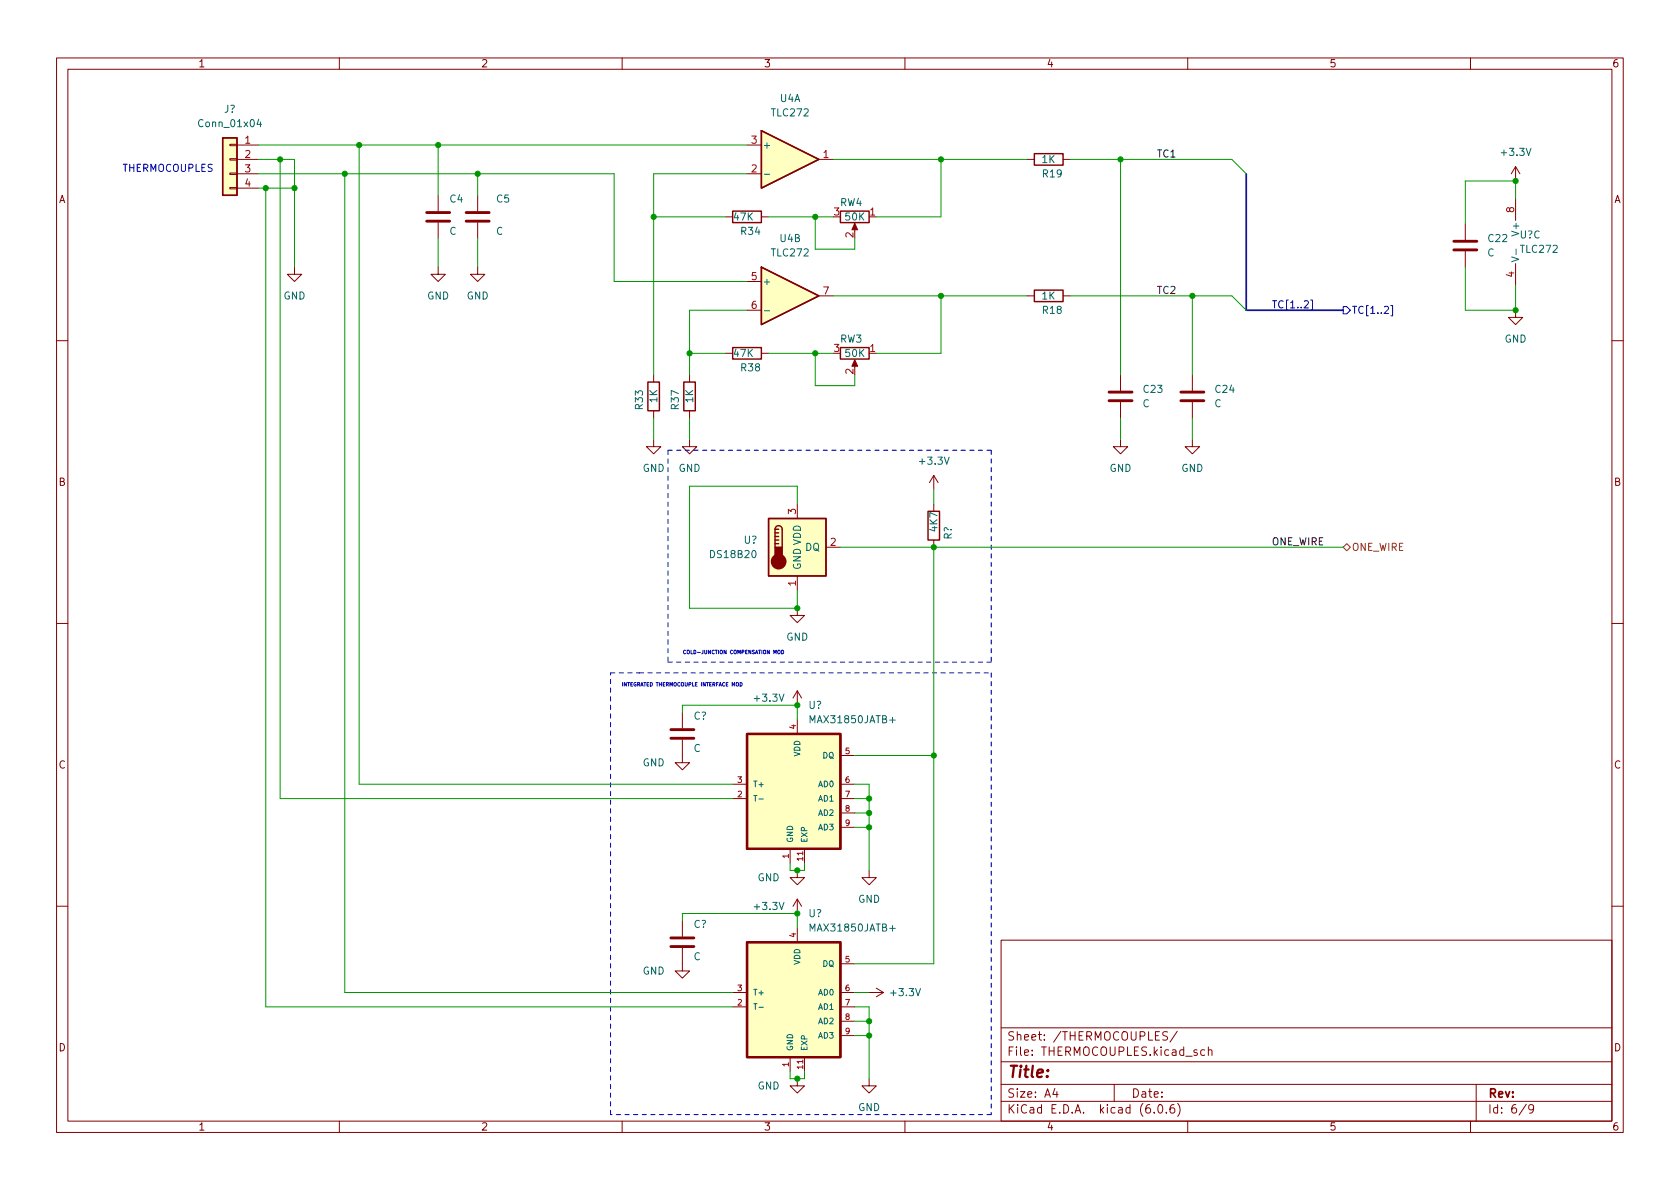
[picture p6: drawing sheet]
<svg xmlns="http://www.w3.org/2000/svg" width="297mm" height="210mm" viewBox="0 0 297 210" stroke-linecap="round" stroke-linejoin="round" font-family="sans-serif">
<g fill="none" stroke="#840000" stroke-width=".18">
<path d="M10 10.2h277v190.1h-277zM12 12.2h273v186.1h-273zM60 10.2v2M110 10.2v2M160 10.2v2M210 10.2v2M260 10.2v2M40.6 33.1h1.3v.3h-1.3zM40.6 30.6h1.3v.3h-1.3zM40.6 28.1h1.3v.2h-1.3zM40.6 25.5h1.3v.3h-1.3zM41.9 25.6h3.8"/>
<path d="M41.9 28.2h3.8M41.9 30.7h3.8M41.9 33.3h3.8M77.5 34.5v2.8M77.5 39.4v2.8M84.5 34.5v2.8M84.5 39.4v2.8M128.3 38.3h1.2M132.1 25.6h2.5M132.1 30.7h2.5M134.6 38.3h1.3M144.8 28.2h2.5"/>
<path d="M151.1 39.9v1M181.6 28.2h1.3M188 28.2h1.2M259.1 39.6v2.8M268 29.5v2.5M268 35.2v3.8M268 29.5l-.8 1.2M268 29.5l.7 1.2M52.1 47.2v1.3h1.2l-1.2 1.3-1.3-1.3h1.3M77.5 47.2v1.3h1.2l-1.2 1.3-1.3-1.3h1.3M84.5 47.2v1.3h1.2l-1.2 1.3-1.3-1.3h1.3M132.1 49.8h2.5"/>
<path d="M132.1 54.9h2.5M144.8 52.3h2.5M181.6 52.3h1.3M188 52.3h1.2M259.1 44.4v2.8M268 54.9v1.2h1.2l-1.2 1.3-1.3-1.3h1.3M268 46.6v3.8M10 60.2h2M115.6 77.7v1.3h1.2l-1.2 1.3-1.3-1.3h1.3M115.6 66.3v1.3M115.6 72.6v1.3M121.9 77.7v1.3h1.3l-1.3 1.3-1.3-1.3h1.3"/>
<path d="M121.9 66.3v1.3M121.9 72.6v1.3M128.3 62.5h1.2M134.6 62.5h1.3M151.1 64v1M198.1 77.7v1.3h1.3l-1.3 1.3-1.3-1.3h1.3M198.1 66.3v2.8M198.1 71.1v2.8M210.8 77.7v1.3h1.3l-1.3 1.3-1.3-1.3h1.3M210.8 66.3v2.8M210.8 71.1v2.8M285 60.2h2"/>
<path d="M141 89.1v2.6M146 96.8h2.6M165.1 84.1l.8 1.2M165.1 84.1v2.5M165.1 89.1v1.3M165.1 95.5v1.3M165.1 84.1l-.8 1.2M10 110.2h2M141 107.6v1.2h-1.3l1.3 1.3 1.2-1.3h-1.2M141 101.8v2.6M285 110.2h2M120.6 130.8v4.1h-1.2l1.2 1.2 1.3-1.2h-1.3"/>
<path d="M120.6 126v2.8M129.5 138.7h2.6M141 122.2v2.5M141 127.2v2.6M141 122.2l.7 1.2M141 122.2l-.8 1.2M148.6 138.7h2.5M148.6 133.6h2.5M129.5 141.2h2.6M139.7 150.1v2.5M141 153.9v1.3h-1.3l1.3 1.3 1.2-1.3h-1.2M141 159l.7 1.3"/>
<path d="M141 159v2.5M141 159l-.8 1.3M142.2 150.1v2.5M148.6 141.2h2.5M148.6 143.8h2.5M148.6 146.3h2.5M153.7 153.9v1.3h-1.3l1.3 1.3 1.2-1.3h-1.2M10 160.2h2M120.6 167.6v4.1h-1.2l1.2 1.3 1.3-1.3h-1.3M120.6 162.8v2.8M129.5 175.5h2.6M129.5 178h2.6"/>
<path d="M141 164.1v2.5M148.6 175.5h2.5M148.6 178h2.5M148.6 170.4h2.5M153.7 175.5h2.5M154.9 174.7l1.3 .8M156.2 175.5l-1.3 .8M177 166.3h108v32h-108zM285 160.2h2M60 198.3v2M110 198.3v2M139.7 186.9v2.6"/>
<path d="M141 190.7v1.3h-1.3l1.3 1.3 1.2-1.3h-1.2M142.2 186.9v2.6M148.6 180.6h2.5M148.6 183.1h2.5M153.7 190.7v1.3h-1.3l1.3 1.3 1.2-1.3h-1.2M160 198.3v2M177 194.8h108M177 191.8h108M177 187.8h108M177 181.8h108M186.5 192.5l-.4 1h1M186.9 193v1"/>
<path d="M197 191.8v3M204.1 196.7v.1M204.9 195.4l.2-.1a.81 .81 0 0 1 .6 .7 .81 .81 0 0 1-.3 .8h-.2a.81 .81 0 0 1-.6-.6 .81 .81 0 0 1 .3-.8zM206.2 196.7v.1M206.4 182.5l-.5-.1-.3 .3 .1 .4 .7 .3v.4l-.3 .1h-.5M207.6 195.3a.59 .59 0 0 0-.7 .7v.5l.1 .3h.4l.2-.1 .1-.5-.1-.2-.5-.1-.2 .3M208.1 182.4l-1.2 1.9M208.2 195.1a1.72 1.72 0 0 1 0 2.3M210 198.3v2M213 185.7l-.4-.1-.3 .3v.4l.1 .3h.6M213.6 185.8l.3-.2 .3 .1 .1 .9M213.6 185.1v1.5"/>
<path d="M260 198.3v2M261 191.8v6.5M269.9 195.3l-1.3 1.9M271.2 196l-.3 .3h-.3l-.3-.3 .1-.6 .5-.1 .2 .2a.99 .99 0 0 1-.4 1.3h-.3"/>
</g>
<g fill="#840000" stroke="#840000" stroke-width=".18">
<path d="M151.1 63.6l.5 1.2h-1z"/>
<path d="M151.1 39.5l.5 1.1h-1z"/>
</g>
<g fill="none" stroke="#840000" stroke-width=".25">
<path d="M39.4 24.4h2.5v10.1h-2.5zM129.5 37.3h5.1v2.1h-5.1zM134.6 23.1l10.2 5.1-10.2 5.1zM148.6 37.3h5.1v2.1h-5.1zM182.9 27.2h5.1v2h-5.1zM134.6 47.2l10.2 5.1-10.2 5.1zM182.9 51.3h5.1v2h-5.1zM114.6 67.6h2v5h-2zM120.9 67.6h2v5h-2zM129.5 61.5h5.1v2h-5.1zM148.6 61.5h5.1v2h-5.1zM135.9 91.7h10.1v10.1h-10.1z"/>
<path d="M137 93.6a.64 .64 0 0 1 .7-.6 .64 .64 0 0 1 .6 .6v3.2M137 96.1h.7M137 95.5h.7M137 94.9h.7M137 94.2h.7M137 93.6v3.2M137 93.6h.7M164.1 90.4h2v5.1h-2z"/>
</g>
<g fill="none" stroke="#840000" stroke-width=".51">
<path d="M75.4 39.1h4.1M75.4 37.6h4.1M82.4 39.1h4.1M82.4 37.6h4.1M257 44.2h4.1M257 42.7h4.1M196.1 70.9h4.1M196.1 69.3h4.1M208.8 70.9h4.1M208.8 69.3h4.1M118.6 130.6h4.1M118.6 129h4.1"/>
<path d="M118.6 167.4h4.1M118.6 165.9h4.1"/>
</g>
<g fill="#ffffc2" stroke="#ffffc2" stroke-width=".18">
<path d="M39.4 24.4h2.5v10.1h-2.5z"/>
<path d="M134.6 47.2l10.2 5.1-10.2 5.1z"/>
<path d="M135.9 91.7h10.1v10.1h-10.1z"/>
<path d="M132.1 166.6h16.5v20.3h-16.5z"/>
<path d="M134.6 23.1l10.2 5.1-10.2 5.1z"/>
<path d="M132.1 129.8h16.5v20.3h-16.5z"/>
</g>
<path d="M45.8 21.1l-.4 .9h.8M46.1 21.6v.8M135.1 30.8h1M135.1 54.9h1M267.3 45.4l1.2 .5-1.2 .4M268.1 44v1M157.3 127.3h1M134.2 141.3h.8M134.2 178.1h.8M157.3 164.2h1" fill="none" stroke="#006464" stroke-width=".18"/>
<g fill="#840000" stroke="#840000" stroke-width=".25">
<path d="M137 96.8h1.3v1.9h-1.3z"/>
<circle cx="137.7" cy="99.3" r="1.27"/>
</g>
<path d="M132.1 129.8h16.5v20.3h-16.5zM132.1 166.6h16.5v20.3h-16.5z" fill="none" stroke="#840000" stroke-width=".41"/>
<path d="M231.8 53.1h.3v1.8h-.3M237.5 54.2h.6l.7 .7-.7 .6h-.6zM245.9 54h.3v1.9h-.3" fill="none" stroke="#000084" stroke-width=".18"/>
<path d="M237.5 96.8l.6-.7 .7 .7-.7 .6z" fill="none" stroke="#725600" stroke-width=".18"/>
<path d="M137.5 115.1l.2-.1 .2 .1-.1 .5-.3-.1zM138.2 115a.32 .32 0 0 1 .4 .3 .32 .32 0 0 1-.4 .3zM130.9 120.7a.32 .32 0 0 1 .3 .3 .32 .32 0 0 1-.3 .3z" fill="none" stroke="#0000c2" stroke-width=".18"/>
<path d="M118.1 79.6v37.5M118.1 79.6h57.2M175.3 79.6v37.5M107.9 119h5.1M113 119h62.3M175.3 119v78.1M175.3 117.1h-57.2M107.9 197.1v-78.1M175.3 197.1h-67.4" fill="none" stroke="#0000c2" stroke-width=".18" stroke-dasharray=".8 .8"/>
<path d="M220.3 30.7v24.2h17.2" fill="none" stroke="#000084" stroke-width=".3"/>
<g fill="none" stroke="#009600" stroke-width=".18">
<path d="M45.7 25.6h86.4M45.7 30.7h62.9v19.1h23.5M45.7 28.2h6.4v19M45.7 33.3h6.4M47 33.3v144.7h82.5M49.5 28.2v113h80M61 30.7v144.8h68.5M63.5 25.6v113.1h66M77.5 25.6v8.9M84.5 30.7v3.8M115.6 38.3h12.7M132.1 30.7h-16.5v35.6"/>
<path d="M135.9 38.3h11.4M144.1 38.3v5.8h7v-1.9M147.3 28.2h34.3M166.4 28.2v10.1h-11.5M189.2 28.2h28.6l2.5 2.5M198.1 28.2v38.1M268 35.2v-3.2h-8.9v7.6M77.5 42.2v5M84.5 42.2v5M132.1 54.9h-10.2v11.4M147.3 52.3h34.3M166.4 52.3v10.2h-11.5"/>
<path d="M189.2 52.3h28.6l2.5 2.6M210.8 52.3v14M259.1 47.2v7.7h8.9v-4.5M115.6 73.9v3.8M121.9 73.9v3.8M121.9 62.5h6.4M135.9 62.5h11.4M144.1 62.5v5.7h7v-1.9M198.1 73.9v3.8M210.8 73.9v3.8M141 89.1v-3.1h-19.1v21.6h19.1v-3.2M148.6 96.8h88.9"/>
<path d="M165.1 86.6v2.5M165.1 96.8v73.6h-14M120.6 126v-1.3h20.4v2.5M151.1 138.7h2.6v15.2M151.1 133.6h14M139.7 152.6v1.3h2.5v-1.3M151.1 141.2h2.6M151.1 143.8h2.6M151.1 146.3h2.6M120.6 162.8v-1.3h20.4v2.6M151.1 178h2.6v12.7M151.1 175.5h2.6"/>
<path d="M139.7 189.5v1.2h2.5v-1.2M151.1 183.1h2.6M151.1 180.6h2.6"/>
</g>
<g fill="#009600" stroke="#009600" stroke-width=".18">
<circle cx="153.7" cy="146.3" r=".46"/>
<circle cx="153.7" cy="143.8" r=".46"/>
<circle cx="153.7" cy="183.1" r=".46"/>
<circle cx="153.7" cy="180.6" r=".46"/>
<circle cx="268" cy="54.9" r=".46"/>
<circle cx="198.1" cy="28.2" r=".46"/>
<circle cx="210.8" cy="52.3" r=".46"/>
<circle cx="268" cy="32" r=".46"/>
<circle cx="63.5" cy="25.6" r=".46"/>
<circle cx="49.5" cy="28.2" r=".46"/>
<circle cx="77.5" cy="25.6" r=".46"/>
<circle cx="84.5" cy="30.7" r=".46"/>
<circle cx="52.1" cy="33.3" r=".46"/>
<circle cx="47" cy="33.3" r=".46"/>
<circle cx="166.4" cy="52.3" r=".46"/>
<circle cx="166.4" cy="28.2" r=".46"/>
<circle cx="144.1" cy="38.3" r=".46"/>
<circle cx="121.9" cy="62.5" r=".46"/>
<circle cx="144.1" cy="62.5" r=".46"/>
<circle cx="141" cy="190.7" r=".46"/>
<circle cx="141" cy="161.5" r=".46"/>
<circle cx="141" cy="153.9" r=".46"/>
<circle cx="115.6" cy="38.3" r=".46"/>
<circle cx="61" cy="30.7" r=".46"/>
<circle cx="153.7" cy="141.2" r=".46"/>
<circle cx="165.1" cy="133.6" r=".46"/>
<circle cx="141" cy="124.7" r=".46"/>
<circle cx="141" cy="107.6" r=".46"/>
<circle cx="165.1" cy="96.8" r=".46"/>
</g>
<text font-size="2.8" fill="#840000" x="178" y="190.6">Title:</text>
<g font-size="2.1" fill="#840000">
<text x="178" y="184">Sheet: /THERMOCOUPLES/</text>
<text x="178" y="186.7">File: THERMOCOUPLES.kicad_sch</text>
<text x="178" y="196.9">KiCad E.D.A. kicad (6.0.6)</text>
<text x="178" y="194.1">Size: A4</text>
<text x="200" y="194.1">Date:</text>
<text x="263" y="194.1">Rev:</text>
<text x="263" y="196.9">Id: 6/9</text>
</g>
<g font-size="1.8" fill="#840000">
<text x="35" y="11.9">1</text>
<text x="85" y="11.9">2</text>
<text x="135" y="11.9">3</text>
<text x="185" y="11.9">4</text>
<text x="235" y="11.9">5</text>
<text x="285" y="11.9">6</text>
<text x="10.3" y="35.9">A</text>
<text x="285.3" y="35.9">A</text>
<text x="10.3" y="85.9">B</text>
<text x="285.3" y="85.9">B</text>
<text x="10.3" y="135.9">C</text>
<text x="285.3" y="135.9">C</text>
<text x="10.3" y="185.9">D</text>
<text x="285.3" y="185.9">D</text>
<text x="35" y="199.9">1</text>
<text x="85" y="199.9">2</text>
<text x="135" y="199.9">3</text>
<text x="185" y="199.9">4</text>
<text x="235" y="199.9">5</text>
<text x="285" y="199.9">6</text>
</g>
<g font-size="1.8" fill="#006464">
<text x="35.4" y="22.5">Conn_01x04</text>
<text x="39.6" y="19.9">J?</text>
<text x="136.5" y="20.6">TLC272</text>
<text x="137.9" y="18">U4A</text>
<text x="134.7" y="26.3">+</text>
<text x="184.2" y="28.8">1K</text>
<text x="265.6" y="27.6">+3.3V</text>
<text x="79.6" y="35.8">C4</text>
<text x="87.8" y="35.8">C5</text>
<text x="184.4" y="31.4">R19</text>
<text x="79.5" y="41.5">C</text>
<text x="87.7" y="41.5">C</text>
<text x="129.8" y="39">47K</text>
<text x="131.1" y="41.5">R34</text>
<text x="148.5" y="36.4">RW4</text>
<text x="149.5" y="39">50K</text>
<text x="268.6" y="41.3" transform="rotate(-90 268.6 41.3)">V+</text>
<text x="136.5" y="45.3">TLC272</text>
<text x="137.9" y="42.8">U4B</text>
<text x="263" y="45.3">C</text>
<text x="263.2" y="42.8">C22</text>
<text x="268.7" y="42.2">U?C</text>
<text x="268.9" y="44.7">TLC272</text>
<text x="50.1" y="53">GND</text>
<text x="75.5" y="53">GND</text>
<text x="82.5" y="53">GND</text>
<text x="134.7" y="50.4">+</text>
<text x="184.2" y="53">1K</text>
<text x="184.4" y="55.5">R18</text>
<text x="129.8" y="63.1">47K</text>
<text x="131.1" y="65.7">R38</text>
<text x="148.5" y="60.6">RW3</text>
<text x="149.5" y="63.1">50K</text>
<text x="266" y="60.6">GND</text>
<text x="116.2" y="71.2" transform="rotate(-90 116.2 71.2)">1K</text>
<text x="122.6" y="71.2" transform="rotate(-90 122.6 71.2)">1K</text>
<text x="202.2" y="69.5">C23</text>
<text x="214.9" y="69.5">C24</text>
<text x="113.7" y="72.3" transform="rotate(-90 113.7 72.3)">R33</text>
<text x="120" y="72.3" transform="rotate(-90 120 72.3)">R37</text>
<text x="202" y="72">C</text>
<text x="214.7" y="72">C</text>
<text x="113.6" y="83.4">GND</text>
<text x="120" y="83.4">GND</text>
<text x="162.8" y="82.2">+3.3V</text>
<text x="196.2" y="83.4">GND</text>
<text x="208.9" y="83.4">GND</text>
<text x="165.7" y="93.9" transform="rotate(-90 165.7 93.9)">4K7</text>
<text x="168.3" y="95.4" transform="rotate(-90 168.3 95.4)">R?</text>
<text x="125.8" y="98.7">DS18B20</text>
<text x="131.5" y="96.1">U?</text>
<text x="141.6" y="100.8" transform="rotate(-90 141.6 100.8)">GND VDD</text>
<text x="142.4" y="97.4">DQ</text>
<text x="139" y="113.3">GND</text>
<text x="133.6" y="124.1">+3.3V</text>
<text x="143" y="125.3">U?</text>
<text x="122.6" y="127.2">C?</text>
<text x="143.5" y="127.9">MAX31850JATB+</text>
<text x="113.6" y="135.5">GND</text>
<text x="122.6" y="133">C</text>
<text x="133.9" y="155.8">GND</text>
<text x="133.6" y="160.9">+3.3V</text>
<text x="151.7" y="159.6">GND</text>
<text x="122.6" y="164.1">C?</text>
<text x="143" y="162.2">U?</text>
<text x="143.5" y="164.7">MAX31850JATB+</text>
<text x="113.6" y="172.3">GND</text>
<text x="122.6" y="169.8">C</text>
<text x="157.7" y="176.1">+3.3V</text>
<text x="133.9" y="192.7">GND</text>
<text x="151.7" y="196.5">GND</text>
</g>
<g font-size="1.8" fill="#a90000">
<text x="43.3" y="25.4">1</text>
<text x="43.3" y="27.9">2</text>
<text x="132.9" y="25.4">3</text>
<text x="145.6" y="27.9">1</text>
<text x="43.3" y="30.5">3</text>
<text x="43.3" y="33">4</text>
<text x="132.9" y="30.5">2</text>
<text x="147.5" y="38.1">3</text>
<text x="153.8" y="38.1">1</text>
<text x="267.7" y="37.6" transform="rotate(-90 267.7 37.6)">8</text>
<text x="150.9" y="42" transform="rotate(-90 150.9 42)">2</text>
<text x="132.9" y="49.5">5</text>
<text x="145.6" y="52.1">7</text>
<text x="267.7" y="49" transform="rotate(-90 267.7 49)">4</text>
<text x="132.9" y="54.6">6</text>
<text x="147.5" y="62.2">3</text>
<text x="153.8" y="62.2">1</text>
<text x="150.9" y="66.1" transform="rotate(-90 150.9 66.1)">2</text>
<text x="140.7" y="90.9" transform="rotate(-90 140.7 90.9)">3</text>
<text x="146.8" y="96.5">2</text>
<text x="140.7" y="103.6" transform="rotate(-90 140.7 103.6)">1</text>
</g>
<g font-size="1.8" fill="#0f0f0f">
<text x="204.5" y="27.8">TC1</text>
<text x="204.5" y="52">TC2</text>
<text x="224.8" y="96.4">ONE_WIRE</text>
</g>
<text font-size="1.8" fill="#0000c2" x="21.6" y="30.4">THERMOCOUPLES</text>
<g font-size="1.8" fill="#000084">
<text x="224.8" y="54.5">TC[1..2]</text>
<text x="239" y="55.5">TC[1..2]</text>
</g>
<text font-size="1.8" fill="#725600" x="239" y="97.4">ONE_WIRE</text>
<g font-size="1.4" fill="#a90000">
<text x="140.7" y="128.9" transform="rotate(-90 140.7 128.9)">4</text>
<text x="149.5" y="133.3">5</text>
<text x="130.4" y="141">2</text>
<text x="130.4" y="138.4">3</text>
<text x="149.5" y="138.4">6</text>
<text x="149.5" y="141">7</text>
<text x="149.5" y="143.5">8</text>
<text x="149.5" y="146">9</text>
<text x="139.4" y="151.8" transform="rotate(-90 139.4 151.8)">1</text>
<text x="142" y="152.2" transform="rotate(-90 142 152.2)">11</text>
<text x="140.7" y="165.7" transform="rotate(-90 140.7 165.7)">4</text>
<text x="149.5" y="170.2">5</text>
<text x="130.4" y="177.8">2</text>
<text x="130.4" y="175.3">3</text>
<text x="149.5" y="175.3">6</text>
<text x="149.5" y="177.8">7</text>
<text x="149.5" y="180.3">8</text>
<text x="149.5" y="182.9">9</text>
<text x="139.4" y="188.6" transform="rotate(-90 139.4 188.6)">1</text>
<text x="142" y="189" transform="rotate(-90 142 189)">11</text>
</g>
<g font-size="1.4" fill="#006464">
<text x="141.5" y="133.8" transform="rotate(-90 141.5 133.8)">VDD</text>
<text x="145.5" y="134.1">DQ</text>
<text x="133.1" y="141.7">T-</text>
<text x="133.1" y="139.2">T+</text>
<text x="144.7" y="139.2">AD0</text>
<text x="144.7" y="141.7">AD1</text>
<text x="140.2" y="149.1" transform="rotate(-90 140.2 149.1)">GND</text>
<text x="142.7" y="149.1" transform="rotate(-90 142.7 149.1)">EXP</text>
<text x="144.7" y="144.3">AD2</text>
<text x="144.7" y="146.8">AD3</text>
<text x="141.5" y="170.6" transform="rotate(-90 141.5 170.6)">VDD</text>
<text x="145.5" y="170.9">DQ</text>
<text x="133.1" y="178.6">T-</text>
<text x="133.1" y="176">T+</text>
<text x="144.7" y="176">AD0</text>
<text x="144.7" y="178.6">AD1</text>
<text x="140.2" y="185.9" transform="rotate(-90 140.2 185.9)">GND</text>
<text x="142.7" y="185.9" transform="rotate(-90 142.7 185.9)">EXP</text>
<text x="144.7" y="181.1">AD2</text>
<text x="144.7" y="183.6">AD3</text>
</g>
<g font-size=".9" fill="#0000c2">
<text x="120.6" y="115.6">COLD-JUNCTION COMPENSATION MOD</text>
<text x="109.9" y="121.4">INTEGRATED THERMOCOUPLE INTERFACE MOD</text>
</g>
</svg>
